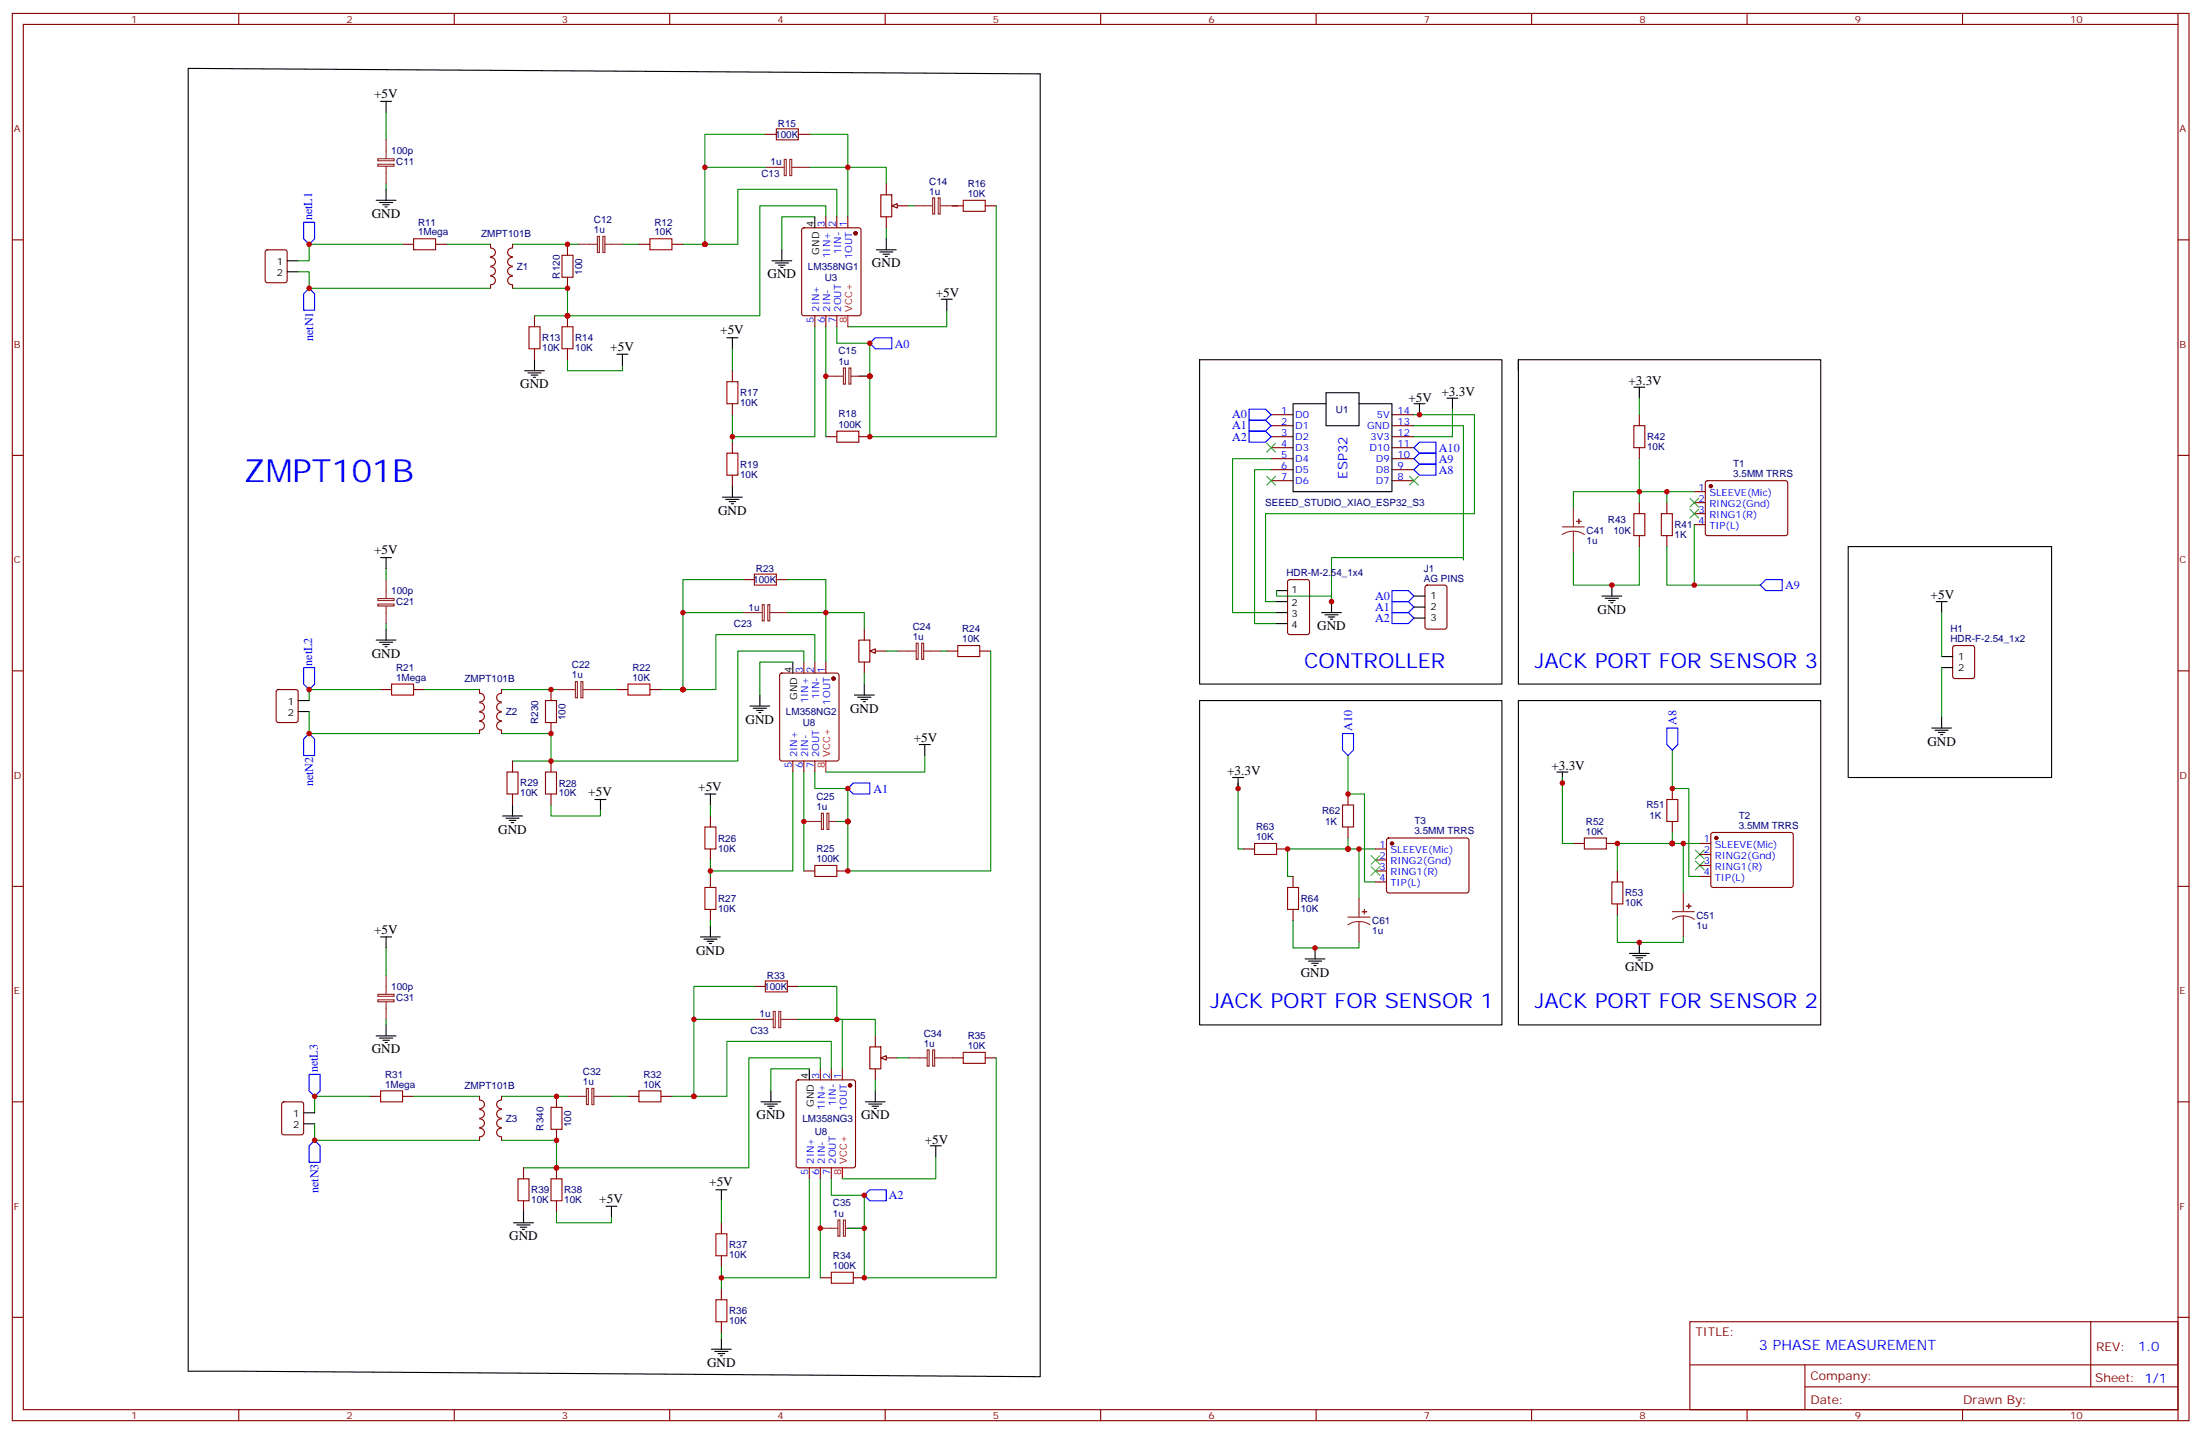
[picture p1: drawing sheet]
<svg xmlns="http://www.w3.org/2000/svg" width="706mm" height="460mm" viewBox="0 0 706 460" stroke-linecap="round" stroke-linejoin="round" font-family="sans-serif">
<g fill="none" stroke="#870000" stroke-width=".35">
<path d="M4 4.3h698.5v451.6h-698.5zM7.5 7.8h691.4v444.5h-691.4zM76.6 4.3v3.5M145.8 4.3v3.5M214.9 4.3v3.5M284.1 4.3v3.5M353.2 4.3v3.5M422.3 4.3v3.5M491.5 4.3v3.5M560.6 4.3v3.5M629.8 4.3v3.5M698.9 4.3v3.5"/>
<path d="M284.4 59v3.5M4 77h3.5M282.6 62.5h3.6v7.1h-3.6zM284.4 69.6v3.5M287.9 66h3.6M305.6 66h3.5M316.2 66h3.5M698.9 77h3.6M171.5 101.3v3.5M171.5 111.9v3.5M182.1 101.3v3.5M182.1 111.9v3.5"/>
<path d="M235 119v3.5M235 129.5v3.6M407.9 133.1h7M407.9 136.6h7M446.7 133.1h7M446.7 136.6h7M4 146.1h3.5M235 141.9v3.5M235 152.5v3.5M265 140.1h3.5M275.6 140.1h3.5M407.9 140.1h7"/>
<path d="M407.9 143.7h7M407.9 147.2h7M407.9 150.7h7M407.9 154.2h7M446.7 140.1h7M446.7 143.7h7M446.7 147.2h7M446.7 150.7h7M446.7 154.2h7M543.7 157.8h3.5M547.5 154.4l.4-.2 25.4 .1 .4 .6-.1 16.5-.6 .5-25.3-.1-.5-.6v-16.3zM698.9 146.1h3.6"/>
<path d="M543.7 161.3h3.5M543.7 164.8h3.5M543.7 168.3h3.5M4 215.3h3.5M698.9 215.3h3.6M4 284.4h3.5M698.9 284.4h3.6M4 353.6h3.5M698.9 353.6h3.6M4 422.7h3.5M542.3 424.1h156.6v28.2h-156.6zM542.3 438h156.5"/>
<path d="M579.2 438v14.1M670.9 424.1v20.9M698.9 422.7h3.6M76.6 452.3v3.6M145.8 452.3v3.6M214.9 452.3v3.6M284.1 452.3v3.6M353.2 452.3v3.6M422.3 452.3v3.6M491.5 452.3v3.6M560.6 452.3v3.6M579.2 445h119.6"/>
<path d="M629.8 452.3v3.6M698.9 452.3v3.6"/>
</g>
<g fill="none" stroke="#000" stroke-width=".35">
<path d="M284.4 76.6v3.6M247.7 83.7h6.4M248.8 84.4h4.2M249.8 85.1h2.2M250.5 85.8h.7M250.9 80.2v3.5M281.2 80.2h6.4M282.3 80.9h4.2M283.4 81.6h2.1M284.1 82.3h.7M168.3 119h6.4M169.4 119.7h4.2"/>
<path d="M171.5 115.4v3.6M233.3 108.4h3.5M235 108.4v3.5M385 115.4h97v104.1h-97zM487.3 115.4v104.1h97v-104.1h-97v3.6M170.5 120.4h2.1M171.2 121.1h.7M425.5 126h10.6v10.6h-10.6zM425.5 129.5h-10.6v28.3h31.8v-28.3h-10.6M524.3 124.2h3.5M526.1 124.2v3.6M514.1 191.3h6.3"/>
<path d="M515.1 192h4.3M516.2 192.7h2.1M516.9 193.4h.7M517.2 187.7v3.6M385 224.8h97v104.1h-97zM487.3 224.8h97v104.1h-97z"/>
</g>
<g fill="none" stroke="#008700" stroke-width=".35">
<path d="M272.1 53.7h12.3v5.3M261.5 69.6h-10.6v10.6M265 69.6v-3.6h-21.2v35.3h-61.7M284.4 73.1v3.5M305.6 66h1.7M164.5 92.5h17.6v8.8h-10.6M182.1 115.4v3.6h17.6v-1.8M235 111.9v7.1M261.5 104.8v35.3h-26.5M268.5 104.8v5.3h10.6v10.6h-3.5M235 133.1v8.8M279.1 120.7v19.4"/>
<path d="M453.7 136.6h15.9v43v-.7h-42.3v14.1M455.5 133.1h17.6v31.7h-67v28.2h3.5M407.9 147.2h-12.4v49.4h14.1M407.9 150.7h-5.3v49.4h7M526.1 175.4v12.3h-21.2v-10.5"/>
</g>
<path d="M279.1 110.1l1.8-1.7h5.3v3.5h-5.3zM400.8 134.8h5.3l1.8 1.8-1.8 1.8h-5.3zM400.8 131.3h5.3l1.8 1.8-1.8 1.7h-5.3zM400.8 138.4h5.3l1.8 1.7-1.8 1.8h-5.3zM453.7 147.2l1.8-1.8h5.3v3.5h-5.3zM453.7 150.7l1.8-1.8h5.3v3.6h-5.3zM453.7 143.7l1.8-1.8h5.3v3.5h-5.3zM564.9 187.7l1.7-1.7h5.3v3.5h-5.3z" fill="none" stroke="#00f" stroke-width=".35"/>
<g fill="none" stroke="#8c2424" stroke-width=".35">
<path d="M293.2 66h6M299.3 63.5h.6v5.2h-.6zM301.1 63.5h.6v5.2h-.6zM301.7 66h5.6M270.7 118.1h.6v5.2h-.6zM272.4 118.1h.6v5.2h-.6zM265 120.7h5.7M273.1 120.7h6M501.4 169.1h7M504.9 170.5l-1.9 .2-1.6 .8M504.9 170.5l1.8 .2 1.7 .8M504.9 163.1v6"/>
<path d="M504.9 170.5v6.7"/>
</g>
<g fill="#8c2424" stroke="#8c2424" stroke-width=".35">
<path d="M506 167.3h1.4z"/>
<path d="M506.6 166.6l.1 1.4z"/>
</g>
<circle cx="549" cy="156" r=".53" fill="#870000" stroke="#870000" stroke-width=".35"/>
<path d="M406.5 142.2l2.8 2.9M406.5 152.8l2.8 2.8M409.3 142.2l-2.8 2.9M409.3 152.8l-2.8 2.8M452.3 152.8l2.9 2.8M455.2 152.8l-2.9 2.8" fill="none" stroke="#3c3" stroke-width=".35"/>
<path d="M309.1 64.3h7.1v3.5h-7.1zM169.8 104.8h3.5v7.1h-3.5zM180.3 104.8h3.6v7.1h-3.6zM233.3 122.5h3.5v7h-3.5zM268.5 138.4h7.1v3.5h-7.1zM233.3 145.4h3.5v7.1h-3.5z" fill="none" stroke="#a10000" stroke-width=".35"/>
<path d="M286.2 66l1.7-.7v1.4z" fill="#f0f0f0" stroke="#870000" stroke-width=".35"/>
<g fill="none" stroke="#008700" stroke-width=".35">
<path d="M123.9 36.1v8.8M123.9 59v1.7M245.6 43.1h-19.4v10.6M245.6 53.7h-19.4v24.7h-7.1M259.7 43.1h12.4v10.6M259.7 53.7h12.4v15.9M143.3 78.4h14.1M164.5 78.4h21.1M199.7 78.4h5.3M268.5 69.6v-8.9h-31.7v17.7h-10.6M303.8 99.6v5.2h-31.7M238.5 196.6h-19.4v24.7h-7"/>
<path d="M238.5 186h-19.4v10.6M252.7 196.6h12.3v15.8M252.7 186h12.3v10.6M261.5 212.4v-8.8h-31.8v17.7h-10.6M122.1 221.3h-22.9v3.5M136.2 221.3h17.7M160.9 221.3h17.7M192.7 221.3h5.3M296.8 242.4v5.3h-31.8"/>
</g>
<g fill="none" stroke="#000" stroke-width=".35">
<path d="M122.1 32.5h3.6M123.9 32.5v3.6M261.5 69.6v3.5M302 96h3.6M303.8 96v3.6M198 113.7h3.5M199.7 113.7v3.5M231.8 159.5h6.4M235 156v3.5M232.9 160.2h4.2M234 160.9h2.1M234.7 161.6h.7"/>
<path d="M254.4 212.4v3.6M190.9 256.5h3.6M192.7 256.5v3.6M228 297.1v3.5M224.8 300.6h6.3M225.8 301.3h4.3M226.9 302h2.1M227.6 302.8h.7"/>
</g>
<g fill="none" stroke="#8c2424" stroke-width=".35">
<path d="M121.2 50.9h5.2v.7h-5.2zM121.2 52.7h5.2v.6h-5.2zM123.9 44.9v6M123.9 53.3v5.7M245.6 53.7h6M251.7 51.2h.6v5.1h-.6zM253.4 51.2h.7v5.1h-.7zM254.1 53.7h5.6M185.6 78.4h6M191.7 75.8h.6v5.2h-.6zM193.5 75.8h.6v5.2h-.6zM194.1 78.4h5.6"/>
<path d="M238.5 196.6h6M244.6 194h.7v5.2h-.7zM246.4 194h.6v5.2h-.6zM247 196.6h5.7M184.6 218.7h.7v5.2h-.7zM186.4 218.7h.6v5.2h-.6zM178.6 221.3h6M187 221.3h5.7"/>
</g>
<path d="M249.1 41.3h7.1v3.6h-7.1zM132.7 76.6h7.1v3.6h-7.1zM208.6 76.6h7v3.6h-7zM180.3 81.9h3.6v7.1h-3.6zM242.1 184.2h7v3.5h-7zM125.7 219.5h7v3.5h-7zM201.5 219.5h7.1v3.5h-7.1zM175 224.8h3.6v7h-3.6z" fill="none" stroke="#a10000" stroke-width=".35"/>
<g fill="none" stroke="#870000" stroke-width=".35">
<path d="M245.6 43.1h3.5M256.2 43.1h3.5M129.2 78.4h3.5M139.8 78.4h3.5M182.1 78.4v3.5M205 78.4h3.6M215.6 78.4h3.5M257.5 73.3l.5-.2h17.6l.6 .4 .1 27.1-.5 .7h-17.8l-.7-.4-.1-27.1zM265 69.6v3.5M268.5 69.6v3.5M272.1 69.6v3.5M182.1 89v3.5"/>
<path d="M261.5 101.3v3.5M265 101.3v3.5M268.5 101.3v3.5M238.5 186h3.6M249.1 186h3.6M250.4 216.2l.5-.2h17.6l.7 .4v27.1l-.4 .6-17.9 .1-.7-.5v-27zM258 212.4v3.6M261.5 212.4v3.6M265 212.4v3.6M275.6 205.4h3.5v7h-3.5zM277.4 201.9v3.5M277.4 212.4v3.6"/>
<path d="M280.9 208.9h3.5M122.1 221.3h3.6M132.7 221.3h3.5M176.8 221.3v3.5M176.8 231.8v3.6M198 221.3h3.5M208.6 221.3h3.5M254.4 244.2v3.5M258 244.2v3.5M261.5 244.2v3.5"/>
</g>
<g fill="#870000" stroke="#870000" stroke-width=".35">
<circle cx="274.5" cy="74.9" r=".53"/>
<circle cx="267.5" cy="217.7" r=".53"/>
</g>
<path d="M272.1 101.3v3.5M265 244.2v3.5" fill="none" stroke="#f00" stroke-width=".35"/>
<path d="M279.1 208.9l1.8-.7v1.4z" fill="#f0f0f0" stroke="#870000" stroke-width=".35"/>
<g fill="none" stroke="#008700" stroke-width=".35">
<path d="M265 196.6h12.4v5.3M254.4 212.4h-10.6v10.6M258 212.4v-3.5h-21.2v35.3h-60M277.4 216v3.5M160.9 235.4h15.9v8.8h-12.3M176.8 258.3v3.5h15.9v-1.7M228 258.3v3.5M254.4 247.7v31.8h-26.4M261.5 247.7v5.3h10.6v10.6h-3.6M228 275.9v5.3M272.1 263.6v15.9M242.1 316.5h-19.4v10.6"/>
<path d="M256.2 316.5h12.3v10.6M242.1 327.1h-19.4v24.7h-7.1M256.2 327.1h14.1v15.9M118.6 351.8h-17.6v5.3M160.9 351.8h21.2M196.2 351.8h5.3M266.8 343v-8.8h-33.5v17.6h-10.6M300.3 371.2v7h-30"/>
</g>
<g fill="none" stroke="#000" stroke-width=".35">
<path d="M277.4 219.5v3.5M240.7 226.6h6.3M241.7 227.3h4.3M242.8 228h2.1M243.5 228.7h.7M243.8 223v3.6M274.2 223h6.3M275.2 223.7h4.3M276.3 224.4h2.1M277 225.1h.7M164.5 258.3v3.5M226.2 254.8h3.5"/>
<path d="M228 254.8v3.5M161.3 261.8h6.3M162.3 262.5h4.3M163.4 263.2h2.1M164.1 263.9h.7M259.7 343v3.5M298.5 367.7h3.5M300.3 367.7v3.5M194.5 387.1h3.5M196.2 387.1v3.5M228.3 432.9h6.4M229.4 433.6h4.2"/>
<path d="M230.4 434.3h2.2M231.1 435h.7M231.5 429.4v3.5"/>
</g>
<g fill="none" stroke="#8c2424" stroke-width=".35">
<path d="M287.9 208.9h6M294 206.4h.6v5.2h-.6zM295.8 206.4h.6v5.2h-.6zM296.4 208.9h5.6M258 263.6h5.6M263.6 260.9h.6v5.2h-.6zM265.4 260.9h.6v5.2h-.6zM266.1 263.6h6M242.1 327.1h6M248.1 324.6h.7v5.1h-.7zM249.9 324.6h.6v5.1h-.6zM250.5 327.1h5.7"/>
<path d="M182.1 351.8h6M188.2 349.3h.6v5.1h-.6zM189.9 349.3h.7v5.1h-.7zM190.6 351.8h5.6"/>
</g>
<path d="M307.3 207.2h7.1v3.5h-7.1zM162.7 247.7h3.5v7.1h-3.5zM175 247.7h3.6v7.1h-3.6zM226.2 265.4h3.5v7h-3.5zM261.5 277.7h7v3.5h-7zM226.2 284.8h3.5v7h-3.5zM245.6 314.7h7.1v3.6h-7.1zM122.1 350h7.1v3.6h-7.1zM176.8 355.3h3.5v7.1h-3.5zM205 350h7.1v3.6h-7.1z" fill="none" stroke="#a10000" stroke-width=".35"/>
<g fill="none" stroke="#870000" stroke-width=".35">
<path d="M303.8 208.9h3.5M314.4 208.9h3.5M164.5 244.2v3.5M164.5 254.8v3.5M176.8 244.2v3.5M176.8 254.8v3.5M228 261.8v3.6M228 272.4v3.5M258 279.5h3.5M268.5 279.5h3.6M228 281.2v3.6M228 291.8v3.5"/>
<path d="M242.1 316.5h3.5M252.7 316.5h3.5M279.1 335.9h3.5v7.1h-3.5zM280.9 332.4v3.5M284.4 339.4h3.5M118.6 351.8h3.5M129.2 351.8h3.5M178.6 351.8v3.5M201.5 351.8h3.5M212.1 351.8h3.5M255.7 346.7l.5-.2h17.6l.7 .4v27.1l-.4 .7h-17.9l-.7-.4v-27.1zM263.2 343v3.5"/>
<path d="M266.8 343v3.5M270.3 343v3.5M280.9 343v3.5M178.6 362.4v3.5M259.7 374.7v3.5M263.2 374.7v3.5M266.8 374.7v3.5"/>
</g>
<path d="M272.1 253l1.7-1.8h5.3v3.6h-5.3zM99.2 344.7h3.5v5.3l-1.7 1.8-1.8-1.8z" fill="none" stroke="#00f" stroke-width=".35"/>
<circle cx="272.8" cy="348.3" r=".53" fill="#870000" stroke="#870000" stroke-width=".35"/>
<path d="M270.3 374.7v3.5" fill="none" stroke="#f00" stroke-width=".35"/>
<path d="M282.6 339.4l1.8-.7v1.4z" fill="#f0f0f0" stroke="#870000" stroke-width=".35"/>
<g fill="none" stroke="#008700" stroke-width=".35">
<path d="M129.2 78.4h-30v5.3h-3.5M291.5 66h1.7M319.7 66v74.1h-40.6M95.7 87.2h3.5v5.3h58.2M265 104.8v35.3M453.7 133.1h1.8M466.1 131.3v8.8h-12.4M526.1 127.8v5.3M526.1 147.2v10.6h17.6M534.9 157.8v3.5M526.1 161.3v-3.5h-21.2v5.3M534.9 175.4v12.3h30"/>
<path d="M543.7 168.3v19.4M123.9 182.5v3.5M409.6 189.5v1.8h17.7v1.7M623.1 196.6v14.1M123.9 200.1v1.8M284.4 208.9h3.5M302 208.9h1.8M317.9 208.9v70.6h-45.8M623.1 214.2v15.9M99.2 228.3v7.1h54.7M258 247.7v31.8M397.3 251.2v21.2h1.8"/>
<path d="M432.6 242.4v12.4h5.3v28.2h3.5M501.4 249.5v21.2h3.5M536.6 240.7v12.3h5.3v28.2h3.6M432.6 268.9v3.5M436.1 272.4v15.9M441.4 272.4h-28.2v8.8h1.7M536.6 267.1v3.6M540.2 270.7v15.8M545.5 270.7h-26.5v8.8M228 295.3v1.8M414.9 295.3v8.9h21.2v-1.8M519 293.6v8.8h21.2v-1.8"/>
<path d="M123.9 304.2v8.8M123.9 327.1v1.8M268.5 327.1h12.4v5.3M287.9 339.4h3.6M319.7 339.4v70.6h-42.3v-15.9M132.7 351.8h21.2M259.7 343h-12.3v7M263.2 343v-3.6h-22.9v35.3h-61.7M280.9 346.5v3.5M101 360.6v5.3h52.9M160.9 365.9h17.7v8.8h-10.6M259.7 378.2v31.8h-28.2"/>
<path d="M263.2 378.2v31.8M266.8 378.2v5.3h10.6v10.6h-5.3M178.6 388.8v3.6h17.6v-1.8M231.5 385.3v7.1M231.5 406.5v7M231.5 427.6v1.8"/>
</g>
<g fill="none" stroke="#000" stroke-width=".35">
<path d="M60.4 21.9l273.4 1.8v418l-273.4-1.7zM120.7 64.3h6.4M121.8 65h4.2M122.8 65.7h2.2M123.5 66.4h.7M123.9 60.7v3.6M92.1 83.7h3.6M92.1 87.2h3.6M453.7 129.5h3.6M455.5 129.5v3.6M464.3 127.8h3.6M466.1 127.8v3.5"/>
<path d="M122.1 178.9h3.6M123.9 178.9v3.6M593.1 175.4h65.3v74.1h-65.3zM409.6 189.5h3.6M409.6 193h3.6M409.6 196.6h3.6M424.1 196.6h6.4M425.2 197.3h4.2M426.2 198h2.1M426.9 198.7h.7M427.3 193v3.6M453.7 198.3h3.6"/>
<path d="M453.7 191.3h3.6M453.7 194.8h3.6M621.3 193h3.5M623.1 193v3.6M120.7 205.4h6.4M121.8 206.1h4.2M122.8 206.8h2.2M123.5 207.5h.7M123.9 201.9v3.5M409.6 200.1h3.6M623.1 210.7h3.5M623.1 214.2h3.5"/>
<path d="M95.7 224.8h3.5M95.7 228.3h3.5M295 238.9h3.5M296.8 238.9v3.5M619.9 233.6h6.4M621 234.3h4.2M622 235h2.1M622.7 235.7h.7M623.1 230.1v3.5M395.5 249.5h3.6M397.3 249.5v3.5M499.6 247.7h3.5"/>
<path d="M501.4 247.7v3.5M122.1 300.6h3.6M123.9 300.6v3.6M418.8 307.7h6.4M419.9 308.4h4.2M420.9 309.1h2.2M421.6 309.8h.7M422 304.2v3.5M522.9 305.9h6.3M523.9 306.6h4.3M525 307.3h2.1M525.7 308h.7"/>
<path d="M526.1 302.4v3.5M120.7 332.4h6.4M121.8 333.1h4.2M122.8 333.8h2.2M123.5 334.5h.7M123.9 328.9v3.5M97.4 357.1h3.6M244.2 353.6h6.3M245.3 354.3h4.2M246.3 355h2.1M247 355.7h.7M247.4 350v3.6"/>
<path d="M277.7 353.6h6.4M278.8 354.3h4.2M279.8 355h2.1M280.5 355.7h.7M280.9 350v3.6M97.4 360.6h3.6M164.8 392.4h6.4M165.9 393.1h4.2M166.9 393.8h2.2M167.6 394.5h.7M168 388.8v3.6M229.7 381.8h3.6"/>
<path d="M231.5 381.8v3.5"/>
</g>
<g fill="none" stroke="#8c2424" stroke-width=".35">
<path d="M121.2 192.1h5.2v.6h-5.2zM121.2 193.8h5.2v.7h-5.2zM123.9 186v6M123.9 194.5v5.6M432.6 294.3h7M436.1 295.7l-1.8 .2-1.7 .9M436.1 295.7l1.9 .2 1.6 .9M436.1 288.3v6M436.1 295.7v6.7M536.6 292.5h7.1M540.2 293.9l-1.9 .3-1.7 .8M540.2 293.9l1.8 .3 1.7 .8"/>
<path d="M540.2 286.5v6M540.2 293.9v6.7M121.2 319.1h5.2v.6h-5.2zM123.9 313v6M121.2 320.8h5.2v.7h-5.2zM123.9 321.5v5.6M291.5 339.4h6M297.5 336.9h.7v5.2h-.7zM299.3 336.9h.6v5.2h-.6zM299.9 339.4h5.7M263.2 394.1h5.7M268.9 391.5h.6v5.2h-.6z"/>
<path d="M270.7 391.5h.6v5.2h-.6zM271.4 394.1h6"/>
</g>
<g fill="none" stroke="#a10000" stroke-width=".35">
<path d="M524.3 136.6h3.5v7.1h-3.5zM524.3 164.8h3.5v7.1h-3.5zM533.1 164.8h3.5v7.1h-3.5zM430.8 258.3h3.5v7.1h-3.5zM534.9 256.5h3.5v7.1h-3.5zM402.6 270.7h7v3.5h-7zM508.4 268.9h7.1v3.5h-7.1zM413.2 284.8h3.5v7h-3.5zM517.2 283h3.6v7.1h-3.6zM309.1 337.7h7.1v3.5h-7.1zM166.2 378.2h3.6v7.1h-3.6zM176.8 378.2h3.5v7.1h-3.5z"/>
<path d="M229.7 395.9h3.6v7h-3.6zM229.7 417.1h3.6v7h-3.6zM266.8 408.2h7v3.6h-7z"/>
</g>
<g fill="none" stroke="#870000" stroke-width=".35">
<path d="M157.4 78.4v1M157.4 79.6a1.38 1.38 0 0 1 1.6 1.4 1.38 1.38 0 0 1-1.6 1.3M164.4 79.6a1.38 1.38 0 0 0-1.5 1.4 1.38 1.38 0 0 0 1.5 1.3M164.5 78.4v1M85.3 80.4l.5-.2h5.6l.7 .4v9.4l-.4 .7h-5.9l-.7-.4v-9.4zM157.4 91.4v1.1M157.4 88.6a1.38 1.38 0 0 1 1.6 1.4 1.38 1.38 0 0 1-1.6 1.4M157.4 82.6a1.38 1.38 0 0 1 1.6 1.4 1.38 1.38 0 0 1-1.6 1.4M157.4 85.6a1.38 1.38 0 0 1 1.6 1.4 1.38 1.38 0 0 1-1.6 1.4M164.4 82.6a1.38 1.38 0 0 0-1.5 1.4 1.38 1.38 0 0 0 1.5 1.4M164.4 85.6a1.38 1.38 0 0 0-1.5 1.4 1.38 1.38 0 0 0 1.5 1.4M164.4 88.6a1.38 1.38 0 0 0-1.5 1.4 1.38 1.38 0 0 0 1.5 1.4"/>
<path d="M164.5 91.4v1.1M526.1 133.1v3.5M526.1 143.7v3.5M526.1 161.3v3.5M526.1 171.9v3.5M534.9 161.3v3.5M534.9 171.9v3.5M413.4 186.2l.5-.2h5.6l.7 .4v16.5l-.4 .7h-5.9l-.7-.4v-16.5zM457.5 188l.5-.3h5.6l.7 .5v13l-.4 .6-5.9 .1-.7-.5v-12.9zM626.8 207.4l.5-.2h5.7l.6 .4 .1 9.4-.5 .7h-5.9l-.6-.4-.1-9.4zM88.9 221.5l.4-.2h5.7l.6 .4 .1 9.4-.5 .7h-5.9l-.6-.4-.1-9.4zM153.9 221.3v1"/>
<path d="M153.9 234.3v1.1M153.9 222.5a1.38 1.38 0 0 1 1.5 1.3 1.38 1.38 0 0 1-1.5 1.4M153.9 231.5a1.38 1.38 0 0 1 1.5 1.4 1.38 1.38 0 0 1-1.5 1.3M153.9 225.5a1.38 1.38 0 0 1 1.5 1.4 1.38 1.38 0 0 1-1.5 1.4M153.9 228.5a1.38 1.38 0 0 1 1.5 1.4 1.38 1.38 0 0 1-1.5 1.3M160.9 225.5a1.38 1.38 0 0 0-1.5 1.4 1.38 1.38 0 0 0 1.5 1.4M160.9 228.5a1.38 1.38 0 0 0-1.5 1.4 1.38 1.38 0 0 0 1.5 1.3M160.9 222.5a1.38 1.38 0 0 0-1.5 1.3 1.38 1.38 0 0 0 1.5 1.4M160.9 231.5a1.38 1.38 0 0 0-1.5 1.4 1.38 1.38 0 0 0 1.5 1.3M160.9 221.3v1M160.9 234.3v1.1M432.6 254.8v3.5"/>
<path d="M536.6 253v3.5M399.1 272.4h3.5M409.6 272.4h3.6M432.6 265.4v3.5M441.4 272.4h3.5M441.4 275.9h3.5M441.4 279.5h3.5M445.2 269.1l.4-.2h25.4l.4 .7-.1 16.5-.6 .4h-25.3l-.5-.7v-16.2zM504.9 270.7h3.5M515.5 270.7h3.5M519 279.5v3.5M536.6 263.6v3.5"/>
<path d="M545.5 270.7h3.5M545.5 274.2h3.5M545.5 277.7h3.5M549.2 267.3l.5-.2 25.3 .1 .5 .6-.1 16.5-.7 .5-25.3-.1-.4-.6v-16.3zM414.9 281.2v3.6M414.9 291.8v3.5M441.4 283h3.5M519 290.1v3.5M545.5 281.2h3.5M305.6 339.4h3.5M316.2 339.4h3.5M90.6 353.8l.5-.2h5.6l.7 .4v9.4l-.4 .7h-5.9l-.7-.4v-9.4z"/>
<path d="M153.9 351.8v1M153.9 353a1.38 1.38 0 0 1 1.5 1.4 1.38 1.38 0 0 1-1.5 1.3M153.9 356a1.38 1.38 0 0 1 1.5 1.4 1.38 1.38 0 0 1-1.5 1.4M153.9 359a1.38 1.38 0 0 1 1.5 1.4 1.38 1.38 0 0 1-1.5 1.4M160.9 356a1.38 1.38 0 0 0-1.5 1.4 1.38 1.38 0 0 0 1.5 1.4M160.9 359a1.38 1.38 0 0 0-1.5 1.4 1.38 1.38 0 0 0 1.5 1.4M160.9 353a1.38 1.38 0 0 0-1.5 1.4 1.38 1.38 0 0 0 1.5 1.3M160.9 351.8v1M153.9 364.8v1.1M153.9 362a1.38 1.38 0 0 1 1.5 1.4 1.38 1.38 0 0 1-1.5 1.4M160.9 362a1.38 1.38 0 0 0-1.5 1.4 1.38 1.38 0 0 0 1.5 1.4M160.9 364.8v1.1"/>
<path d="M168 374.7v3.5M178.6 374.7v3.5M168 385.3v3.5M178.6 385.3v3.5M231.5 392.4v3.5M231.5 402.9v3.6M231.5 413.5v3.6M263.2 410h3.6M273.8 410h3.6M231.5 424.1v3.5"/>
</g>
<path d="M97.4 71.3h3.6v5.3l-1.8 1.8-1.8-1.8zM97.4 94.3l1.8-1.8 1.8 1.8v5.3h-3.6zM446.7 189.5h5.3l1.7 1.8-1.7 1.7h-5.3zM446.7 193h5.3l1.7 1.8-1.7 1.8h-5.3zM446.7 196.6h5.3l1.7 1.7-1.7 1.8h-5.3zM97.4 214.2h3.6v5.3l-1.8 1.8-1.8-1.8zM97.4 237.1l1.8-1.7 1.8 1.7v5.3h-3.6zM430.8 235.4h3.5v5.3l-1.7 1.7-1.8-1.7zM534.9 233.6h3.5v5.3l-1.8 1.8-1.7-1.8zM101 365.9l1.7 1.8v5.3h-3.5v-5.3zM277.4 383.5l1.7-1.7h5.3v3.5h-5.3z" fill="none" stroke="#00f" stroke-width=".35"/>
<path d="M542.3 159.9l2.8 2.8M545.1 159.9l-2.8 2.8M542.3 163.4l2.8 2.8M545.1 163.4l-2.8 2.8M440 274.5l2.8 2.9M440 278.1l2.8 2.8M442.8 274.5l-2.8 2.9M442.8 278.1l-2.8 2.8M544.1 276.3l2.8 2.8M544.1 272.8l2.8 2.8M546.9 276.3l-2.8 2.8M546.9 272.8l-2.8 2.8" fill="none" stroke="#3c3" stroke-width=".35"/>
<g fill="#870000" stroke="#870000" stroke-width=".35">
<circle cx="550.8" cy="268.9" r=".53"/>
<circle cx="446.7" cy="270.7" r=".53"/>
</g>
<g fill="#8c2424" stroke="#8c2424" stroke-width=".35">
<path d="M541.2 290.8h1.4z"/>
<path d="M541.9 290.1v1.4z"/>
<path d="M437.2 292.5l1.4 .1z"/>
<path d="M437.8 291.8l.1 1.4z"/>
</g>
<g fill="#c00">
<circle cx="182.1" cy="92.5" r=".88"/>
<circle cx="182.1" cy="101.3" r=".88"/>
<circle cx="265" cy="120.7" r=".88"/>
<circle cx="279.1" cy="110.1" r=".88"/>
<circle cx="279.1" cy="120.7" r=".88"/>
<circle cx="226.2" cy="78.4" r=".88"/>
<circle cx="182.1" cy="78.4" r=".88"/>
<circle cx="219.1" cy="221.3" r=".88"/>
<circle cx="272.1" cy="263.6" r=".88"/>
<circle cx="272.1" cy="253" r=".88"/>
<circle cx="258" cy="263.6" r=".88"/>
<circle cx="178.6" cy="351.8" r=".88"/>
<circle cx="222.7" cy="351.8" r=".88"/>
<circle cx="178.6" cy="374.7" r=".88"/>
<circle cx="178.6" cy="365.9" r=".88"/>
<circle cx="536.6" cy="270.7" r=".88"/>
<circle cx="536.6" cy="253" r=".88"/>
<circle cx="519" cy="270.7" r=".88"/>
<circle cx="526.1" cy="302.4" r=".88"/>
<circle cx="501.4" cy="251.2" r=".88"/>
<circle cx="397.3" cy="253" r=".88"/>
<circle cx="422" cy="304.2" r=".88"/>
<circle cx="432.6" cy="254.8" r=".88"/>
<circle cx="432.6" cy="272.4" r=".88"/>
<circle cx="436.1" cy="272.4" r=".88"/>
<circle cx="231.5" cy="410" r=".88"/>
<circle cx="222.7" cy="327.1" r=".88"/>
<circle cx="272.1" cy="53.7" r=".88"/>
<circle cx="226.2" cy="53.7" r=".88"/>
<circle cx="219.1" cy="196.6" r=".88"/>
<circle cx="265" cy="196.6" r=".88"/>
<circle cx="228" cy="279.5" r=".88"/>
<circle cx="540.2" cy="270.7" r=".88"/>
<circle cx="176.8" cy="235.4" r=".88"/>
<circle cx="176.8" cy="221.3" r=".88"/>
<circle cx="101" cy="365.9" r=".88"/>
<circle cx="99.2" cy="235.4" r=".88"/>
<circle cx="99.2" cy="221.3" r=".88"/>
<circle cx="99.2" cy="78.4" r=".88"/>
<circle cx="99.2" cy="92.5" r=".88"/>
<circle cx="235" cy="140.1" r=".88"/>
<circle cx="101" cy="351.8" r=".88"/>
<circle cx="176.8" cy="244.2" r=".88"/>
<circle cx="268.5" cy="327.1" r=".88"/>
<circle cx="277.4" cy="394.1" r=".88"/>
<circle cx="263.2" cy="394.1" r=".88"/>
<circle cx="277.4" cy="383.5" r=".88"/>
<circle cx="277.4" cy="410" r=".88"/>
<circle cx="272.1" cy="279.5" r=".88"/>
<circle cx="279.1" cy="140.1" r=".88"/>
<circle cx="455.5" cy="133.1" r=".88"/>
<circle cx="427.3" cy="193" r=".88"/>
<circle cx="526.1" cy="157.8" r=".88"/>
<circle cx="534.9" cy="157.8" r=".88"/>
<circle cx="543.7" cy="187.7" r=".88"/>
<circle cx="517.2" cy="187.7" r=".88"/>
<circle cx="413.2" cy="272.4" r=".88"/>
</g>
<text font-size="10.2" fill="#00f" x="78.3" y="154.6">ZMPT101B</text>
<g font-size="6.7" fill="#00f">
<text x="418.5" y="214.2">CONTROLLER</text>
<text x="492.5" y="214.2">JACK PORT FOR SENSOR 3</text>
<text x="388.5" y="323.6">JACK PORT FOR SENSOR 1</text>
<text x="492.5" y="323.6">JACK PORT FOR SENSOR 2</text>
</g>
<text font-size="4.6" fill="#00f" x="564.4" y="433.1">3 PHASE MEASUREMENT</text>
<g font-size="4.2">
<text x="120.1" y="31.5">+5V</text>
<text x="119.3" y="69.9">GND</text>
<text x="246.3" y="89.3">GND</text>
<text x="279.8" y="85.8">GND</text>
<text x="300.3" y="95.3">+5V</text>
<text x="231.1" y="107.3">+5V</text>
<text x="195.8" y="112.5">+5V</text>
<text x="166.9" y="124.6">GND</text>
<text x="522.5" y="123.5">+3.3V</text>
<text x="452" y="128.8">+5V</text>
<text x="462.6" y="127.1">+3.3V</text>
<text x="230.4" y="165.2">GND</text>
<text x="120.1" y="177.9">+5V</text>
<text x="512.7" y="196.9">GND</text>
<text x="619.5" y="192.3">+5V</text>
<text x="422.7" y="202.2">GND</text>
<text x="119.3" y="211">GND</text>
<text x="239.3" y="232.2">GND</text>
<text x="272.8" y="228.7">GND</text>
<text x="293.2" y="238.2">+5V</text>
<text x="618.5" y="239.3">GND</text>
<text x="393.8" y="248.8">+3.3V</text>
<text x="497.8" y="247">+3.3V</text>
<text x="188.8" y="255.4">+5V</text>
<text x="224.1" y="253.7">+5V</text>
<text x="159.9" y="267.5">GND</text>
<text x="120.1" y="299.6">+5V</text>
<text x="223.4" y="306.3">GND</text>
<text x="521.5" y="311.6">GND</text>
<text x="417.4" y="313.3">GND</text>
<text x="119.3" y="338">GND</text>
<text x="242.8" y="359.2">GND</text>
<text x="276.3" y="359.2">GND</text>
<text x="296.8" y="367">+5V</text>
<text x="227.6" y="380.7">+5V</text>
<text x="192.3" y="385.9">+5V</text>
<text x="163.4" y="398">GND</text>
<text x="226.9" y="438.6">GND</text>
</g>
<g font-size="4.2" fill="#00f">
<text x="432.4" y="153.6" transform="rotate(-90 432.4 153.6)">ESP32</text>
<text x="686.1" y="433.4">1.0</text>
</g>
<g font-size="3.9" fill="#00f">
<text x="100.2" y="70.7" transform="rotate(-90 100.2 70.7)">netL1</text>
<text x="100.4" y="109.5" transform="rotate(-90 100.4 109.5)">netN1</text>
<text x="287.1" y="111.6">A0</text>
<text x="395.4" y="137.8">A1</text>
<text x="395.4" y="134.3">A0</text>
<text x="395.4" y="141.4">A2</text>
<text x="461.7" y="148.5">A9</text>
<text x="461.7" y="145">A10</text>
<text x="461.7" y="152.1">A8</text>
<text x="572.9" y="189.1">A9</text>
<text x="441.2" y="192.5">A0</text>
<text x="441.2" y="196">A1</text>
<text x="441.2" y="199.6">A2</text>
<text x="100.2" y="213.6" transform="rotate(-90 100.2 213.6)">netL2</text>
<text x="538" y="232.7" transform="rotate(-90 538 232.7)">A8</text>
<text x="433.9" y="234.4" transform="rotate(-90 433.9 234.4)">A10</text>
<text x="100.4" y="252.3" transform="rotate(-90 100.4 252.3)">netN2</text>
<text x="280.3" y="254.3">A1</text>
<text x="102" y="344.1" transform="rotate(-90 102 344.1)">netL3</text>
<text x="102.2" y="382.9" transform="rotate(-90 102.2 382.9)">netN3</text>
<text x="285.2" y="384.9">A2</text>
</g>
<g font-size="3.9" fill="#800">
<text x="544.1" y="428.7">TITLE:</text>
<text x="672.7" y="433.4">REV:</text>
<text x="581" y="442.9">Company:</text>
<text x="672.3" y="443.5">Sheet: 1/1</text>
<text x="581" y="450.6">Date:</text>
<text x="630" y="450.7">Drawn By:</text>
</g>
<g font-size="3.2" fill="#800">
<text x="42.1" y="7.3">1</text>
<text x="111.2" y="7.3">2</text>
<text x="180.3" y="7.3">3</text>
<text x="249.5" y="7.3">4</text>
<text x="318.6" y="7.3">5</text>
<text x="387.8" y="7.3">6</text>
<text x="456.9" y="7.3">7</text>
<text x="526.1" y="7.3">8</text>
<text x="595.2" y="7.3">9</text>
<text x="664.4" y="7.3">10</text>
<text x="4.5" y="42.4">A</text>
<text x="699.5" y="42.4">A</text>
<text x="4.5" y="111.5">B</text>
<text x="699.5" y="111.5">B</text>
<text x="4.5" y="180.7">C</text>
<text x="699.5" y="180.7">C</text>
<text x="4.5" y="249.8">D</text>
<text x="699.5" y="249.8">D</text>
<text x="4.5" y="319">E</text>
<text x="699.5" y="319">E</text>
<text x="4.5" y="388.1">F</text>
<text x="699.5" y="388.1">F</text>
<text x="42.1" y="455.3">1</text>
<text x="111.2" y="455.3">2</text>
<text x="180.3" y="455.3">3</text>
<text x="249.5" y="455.3">4</text>
<text x="318.6" y="455.3">5</text>
<text x="387.8" y="455.3">6</text>
<text x="456.9" y="455.3">7</text>
<text x="526.1" y="455.3">8</text>
<text x="595.2" y="455.3">9</text>
<text x="664.4" y="455.3">10</text>
</g>
<g font-size="3.2" fill="#000080">
<text x="249.6" y="40.7">R15</text>
<text x="248.8" y="44.3">100K</text>
<text x="125.5" y="49.5">100p</text>
<text x="127.1" y="53">C11</text>
<text x="247.3" y="53">1u</text>
<text x="244.3" y="56.6">C13</text>
<text x="298.2" y="59.2">C14</text>
<text x="298.2" y="62.4">1u</text>
<text x="310.5" y="63.2">10K</text>
<text x="310.5" y="60.1">R16</text>
<text x="190.6" y="71.6">C12</text>
<text x="134.1" y="75.6">1Mega</text>
<text x="134.1" y="72.4">R11</text>
<text x="154.4" y="76">ZMPT101B</text>
<text x="190.6" y="74.8">1u</text>
<text x="210" y="75.6">10K</text>
<text x="210" y="72.4">R12</text>
<text x="165.9" y="86.6">Z1</text>
<text x="179.7" y="89.4" transform="rotate(-90 179.7 89.4)">R120</text>
<text x="186.8" y="88.2" transform="rotate(-90 186.8 88.2)">100</text>
<text x="259.3" y="86.6">LM358NG1</text>
<text x="264.7" y="90.1">U3</text>
<text x="174" y="112.7">10K</text>
<text x="174" y="109.5">R13</text>
<text x="184.6" y="112.7">10K</text>
<text x="184.6" y="109.5">R14</text>
<text x="269" y="113.7">C15</text>
<text x="269" y="117">1u</text>
<text x="237.5" y="130.4">10K</text>
<text x="237.5" y="127.2">R17</text>
<text x="269" y="137.3">100K</text>
<text x="269" y="134">R18</text>
<text x="428.7" y="132.5">U1</text>
<text x="528.5" y="141.2">R42</text>
<text x="528.5" y="144.4">10K</text>
<text x="556.2" y="149.9">T1</text>
<text x="237.5" y="153.3">10K</text>
<text x="237.5" y="150.1">R19</text>
<text x="556.2" y="153.1">3.5MM TRRS</text>
<text x="406" y="162.5">SEEED_STUDIO_XIAO_ESP32_S3</text>
<text x="516" y="167.7">R43</text>
<text x="509.1" y="171.3">C41</text>
<text x="517.8" y="171.2">10K</text>
<text x="537.4" y="172.6">1K</text>
<text x="537.4" y="169.4">R41</text>
<text x="509.1" y="174.5">1u</text>
<text x="242.6" y="183.6">R23</text>
<text x="412.8" y="184.9">HDR-M-2.54_1x4</text>
<text x="456.9" y="183.5">J1</text>
<text x="125.5" y="190.6">100p</text>
<text x="241.7" y="187.1">100K</text>
<text x="456.9" y="186.7">AG PINS</text>
<text x="127.1" y="194.1">C21</text>
<text x="240.2" y="195.9">1u</text>
<text x="235.5" y="201.3">C23</text>
<text x="292.9" y="202.1">C24</text>
<text x="308.8" y="202.9">R24</text>
<text x="625.9" y="202.7">H1</text>
<text x="292.9" y="205.3">1u</text>
<text x="308.8" y="206.1">10K</text>
<text x="625.9" y="206.1">HDR-F-2.54_1x2</text>
<text x="127.1" y="215.3">R21</text>
<text x="183.5" y="214.5">C22</text>
<text x="202.9" y="215.3">R22</text>
<text x="127.1" y="218.4">1Mega</text>
<text x="149.1" y="218.8">ZMPT101B</text>
<text x="183.5" y="217.7">1u</text>
<text x="202.9" y="218.4">10K</text>
<text x="162.3" y="229.4">Z2</text>
<text x="172.7" y="232.3" transform="rotate(-90 172.7 232.3)">R230</text>
<text x="181.5" y="231.1" transform="rotate(-90 181.5 231.1)">100</text>
<text x="252.2" y="229.4">LM358NG2</text>
<text x="257.6" y="233">U8</text>
<text x="166.9" y="255.5">10K</text>
<text x="166.9" y="252.3">R29</text>
<text x="179.3" y="255.5">10K</text>
<text x="179.3" y="252.4">R28</text>
<text x="262" y="256.5">C25</text>
<text x="262" y="259.9">1u</text>
<text x="424.3" y="261.2">R62</text>
<text x="528.3" y="259.4">R51</text>
<text x="529.3" y="262.9">1K</text>
<text x="558" y="262.8">T2</text>
<text x="403.1" y="269.6">10K</text>
<text x="403.1" y="266.4">R63</text>
<text x="425.2" y="264.7">1K</text>
<text x="453.9" y="267.7">3.5MM TRRS</text>
<text x="453.9" y="264.5">T3</text>
<text x="508.9" y="267.8">10K</text>
<text x="508.9" y="264.6">R52</text>
<text x="558" y="265.9">3.5MM TRRS</text>
<text x="230.4" y="273.2">10K</text>
<text x="230.4" y="270.1">R26</text>
<text x="262" y="273.3">R25</text>
<text x="262" y="276.6">100K</text>
<text x="521.5" y="287.6">R53</text>
<text x="230.4" y="292.6">10K</text>
<text x="230.4" y="289.5">R27</text>
<text x="417.4" y="292.6">10K</text>
<text x="417.4" y="289.4">R64</text>
<text x="521.5" y="290.8">10K</text>
<text x="440.3" y="299.7">1u</text>
<text x="440.3" y="296.5">C61</text>
<text x="544.4" y="297.9">1u</text>
<text x="544.4" y="294.8">C51</text>
<text x="125.5" y="317.6">100p</text>
<text x="245.2" y="317.7">100K</text>
<text x="246.1" y="314.1">R33</text>
<text x="127.1" y="321.1">C31</text>
<text x="243.8" y="326.4">1u</text>
<text x="240.8" y="331.8">C33</text>
<text x="296.4" y="335.8">1u</text>
<text x="296.4" y="332.6">C34</text>
<text x="310.5" y="333.5">R35</text>
<text x="310.5" y="336.6">10K</text>
<text x="123.6" y="345.8">R31</text>
<text x="187.1" y="345">C32</text>
<text x="206.5" y="345.8">R32</text>
<text x="123.6" y="349">1Mega</text>
<text x="149.1" y="349.4">ZMPT101B</text>
<text x="187.1" y="348.2">1u</text>
<text x="206.5" y="349">10K</text>
<text x="162.3" y="360">Z3</text>
<text x="257.5" y="360">LM358NG3</text>
<text x="174.4" y="362.8" transform="rotate(-90 174.4 362.8)">R340</text>
<text x="183.3" y="361.6" transform="rotate(-90 183.3 361.6)">100</text>
<text x="261.5" y="364.1">U8</text>
<text x="170.5" y="382.9">R39</text>
<text x="181" y="382.9">R38</text>
<text x="170.5" y="386.1">10K</text>
<text x="181" y="386.1">10K</text>
<text x="267.3" y="387.1">C35</text>
<text x="267.3" y="390.4">1u</text>
<text x="234" y="400.6">R37</text>
<text x="234" y="403.8">10K</text>
<text x="267.3" y="407.2">100K</text>
<text x="267.3" y="403.8">R34</text>
<text x="234" y="424.9">10K</text>
<text x="234" y="421.8">R36</text>
</g>
<g font-size="3.2">
<text x="261.1" y="72.9" transform="rotate(-90 261.1 72.9)">4</text>
<text x="262.9" y="81.7" transform="rotate(-90 262.9 81.7)">GND</text>
<text x="88.8" y="85.1">1</text>
<text x="88.8" y="88.6">2</text>
<text x="414.5" y="190.2">1</text>
<text x="414.5" y="194.5">2</text>
<text x="414.5" y="198">3</text>
<text x="459" y="192.3">1</text>
<text x="459" y="195.9">2</text>
<text x="414.5" y="201.5">4</text>
<text x="459" y="199.4">3</text>
<text x="254.1" y="215.8" transform="rotate(-90 254.1 215.8)">4</text>
<text x="628.4" y="211.7">1</text>
<text x="628.4" y="215.3">2</text>
<text x="92.4" y="226.2">1</text>
<text x="255.8" y="224.6" transform="rotate(-90 255.8 224.6)">GND</text>
<text x="92.4" y="229.7">2</text>
<text x="259.4" y="346.3" transform="rotate(-90 259.4 346.3)">4</text>
<text x="94.1" y="358.5">1</text>
<text x="261.1" y="355.1" transform="rotate(-90 261.1 355.1)">GND</text>
<text x="94.1" y="362">2</text>
</g>
<g font-size="3.2" fill="#00f">
<text x="264.7" y="72.9" transform="rotate(-90 264.7 72.9)">3</text>
<text x="268.2" y="72.9" transform="rotate(-90 268.2 72.9)">2</text>
<text x="271.7" y="72.9" transform="rotate(-90 271.7 72.9)">1</text>
<text x="266.4" y="82.7" transform="rotate(-90 266.4 82.7)">1IN+</text>
<text x="269.9" y="81.6" transform="rotate(-90 269.9 81.6)">1IN-</text>
<text x="273.5" y="83.2" transform="rotate(-90 273.5 83.2)">1OUT</text>
<text x="262.9" y="100" transform="rotate(-90 262.9 100)">2IN+</text>
<text x="266.4" y="100" transform="rotate(-90 266.4 100)">2IN-</text>
<text x="269.9" y="100" transform="rotate(-90 269.9 100)">2OUT</text>
<text x="261.1" y="103.5" transform="rotate(-90 261.1 103.5)">5</text>
<text x="264.7" y="103.5" transform="rotate(-90 264.7 103.5)">6</text>
<text x="268.2" y="103.5" transform="rotate(-90 268.2 103.5)">7</text>
<text x="411.2" y="132.7">1</text>
<text x="411.2" y="136.2">2</text>
<text x="415.6" y="134.1">D0</text>
<text x="415.6" y="137.7">D1</text>
<text x="438.7" y="137.7">GND</text>
<text x="441.8" y="134.1">5V</text>
<text x="448.5" y="136.2">13</text>
<text x="448.5" y="132.7">14</text>
<text x="411.2" y="139.8">3</text>
<text x="411.2" y="143.3">4</text>
<text x="415.6" y="141.2">D2</text>
<text x="439.8" y="141.2">3V3</text>
<text x="448.5" y="143.3">11</text>
<text x="448.5" y="139.8">12</text>
<text x="411.2" y="146.8">5</text>
<text x="415.6" y="144.7">D3</text>
<text x="415.6" y="148.2">D4</text>
<text x="439.5" y="144.7">D10</text>
<text x="441.5" y="148.2">D9</text>
<text x="448.5" y="146.8">10</text>
<text x="411.2" y="150.4">6</text>
<text x="411.2" y="153.9">7</text>
<text x="415.6" y="151.8">D5</text>
<text x="415.6" y="155.3">D6</text>
<text x="441.5" y="155.3">D7</text>
<text x="441.5" y="151.8">D8</text>
<text x="448.5" y="153.9">8</text>
<text x="448.5" y="150.4">9</text>
<text x="545" y="157.4">1</text>
<text x="545" y="160.9">2</text>
<text x="548.5" y="159.2">SLEEVE(Mic)</text>
<text x="545" y="164.5">3</text>
<text x="545" y="168">4</text>
<text x="548.5" y="162.7">RING2(Gnd)</text>
<text x="548.5" y="166.2">RING1(R)</text>
<text x="548.5" y="169.8">TIP(L)</text>
<text x="257.6" y="215.8" transform="rotate(-90 257.6 215.8)">3</text>
<text x="261.1" y="215.8" transform="rotate(-90 261.1 215.8)">2</text>
<text x="264.7" y="215.8" transform="rotate(-90 264.7 215.8)">1</text>
<text x="259.4" y="225.6" transform="rotate(-90 259.4 225.6)">1IN+</text>
<text x="262.9" y="224.4" transform="rotate(-90 262.9 224.4)">1IN-</text>
<text x="266.4" y="226.1" transform="rotate(-90 266.4 226.1)">1OUT</text>
<text x="255.8" y="242.9" transform="rotate(-90 255.8 242.9)">2IN+</text>
<text x="259.4" y="242.9" transform="rotate(-90 259.4 242.9)">2IN-</text>
<text x="262.9" y="242.9" transform="rotate(-90 262.9 242.9)">2OUT</text>
<text x="254.1" y="246.4" transform="rotate(-90 254.1 246.4)">5</text>
<text x="257.6" y="246.4" transform="rotate(-90 257.6 246.4)">6</text>
<text x="261.1" y="246.4" transform="rotate(-90 261.1 246.4)">7</text>
<text x="442.7" y="272.1">1</text>
<text x="442.7" y="275.6">2</text>
<text x="446.2" y="273.8">SLEEVE(Mic)</text>
<text x="546.8" y="270.3">1</text>
<text x="546.8" y="273.8">2</text>
<text x="550.3" y="272.1">SLEEVE(Mic)</text>
<text x="550.3" y="275.6">RING2(Gnd)</text>
<text x="442.7" y="279.1">3</text>
<text x="446.2" y="277.4">RING2(Gnd)</text>
<text x="446.2" y="280.9">RING1(R)</text>
<text x="546.8" y="277.4">3</text>
<text x="546.8" y="280.9">4</text>
<text x="550.3" y="279.1">RING1(R)</text>
<text x="442.7" y="282.6">4</text>
<text x="446.2" y="284.4">TIP(L)</text>
<text x="550.3" y="282.6">TIP(L)</text>
<text x="262.9" y="346.3" transform="rotate(-90 262.9 346.3)">3</text>
<text x="266.4" y="346.3" transform="rotate(-90 266.4 346.3)">2</text>
<text x="269.9" y="346.3" transform="rotate(-90 269.9 346.3)">1</text>
<text x="264.7" y="356.1" transform="rotate(-90 264.7 356.1)">1IN+</text>
<text x="268.2" y="355" transform="rotate(-90 268.2 355)">1IN-</text>
<text x="271.7" y="356.6" transform="rotate(-90 271.7 356.6)">1OUT</text>
<text x="259.4" y="376.9" transform="rotate(-90 259.4 376.9)">5</text>
<text x="261.1" y="373.4" transform="rotate(-90 261.1 373.4)">2IN+</text>
<text x="262.9" y="376.9" transform="rotate(-90 262.9 376.9)">6</text>
<text x="264.7" y="373.4" transform="rotate(-90 264.7 373.4)">2IN-</text>
<text x="266.4" y="376.9" transform="rotate(-90 266.4 376.9)">7</text>
<text x="268.2" y="373.4" transform="rotate(-90 268.2 373.4)">2OUT</text>
</g>
<g font-size="3.2" fill="#f00">
<text x="273.5" y="100" transform="rotate(-90 273.5 100)">VCC+</text>
<text x="271.7" y="103.5" transform="rotate(-90 271.7 103.5)">8</text>
<text x="266.4" y="242.9" transform="rotate(-90 266.4 242.9)">VCC+</text>
<text x="264.7" y="246.4" transform="rotate(-90 264.7 246.4)">8</text>
<text x="269.9" y="376.9" transform="rotate(-90 269.9 376.9)">8</text>
<text x="271.7" y="373.4" transform="rotate(-90 271.7 373.4)">VCC+</text>
</g>
</svg>
